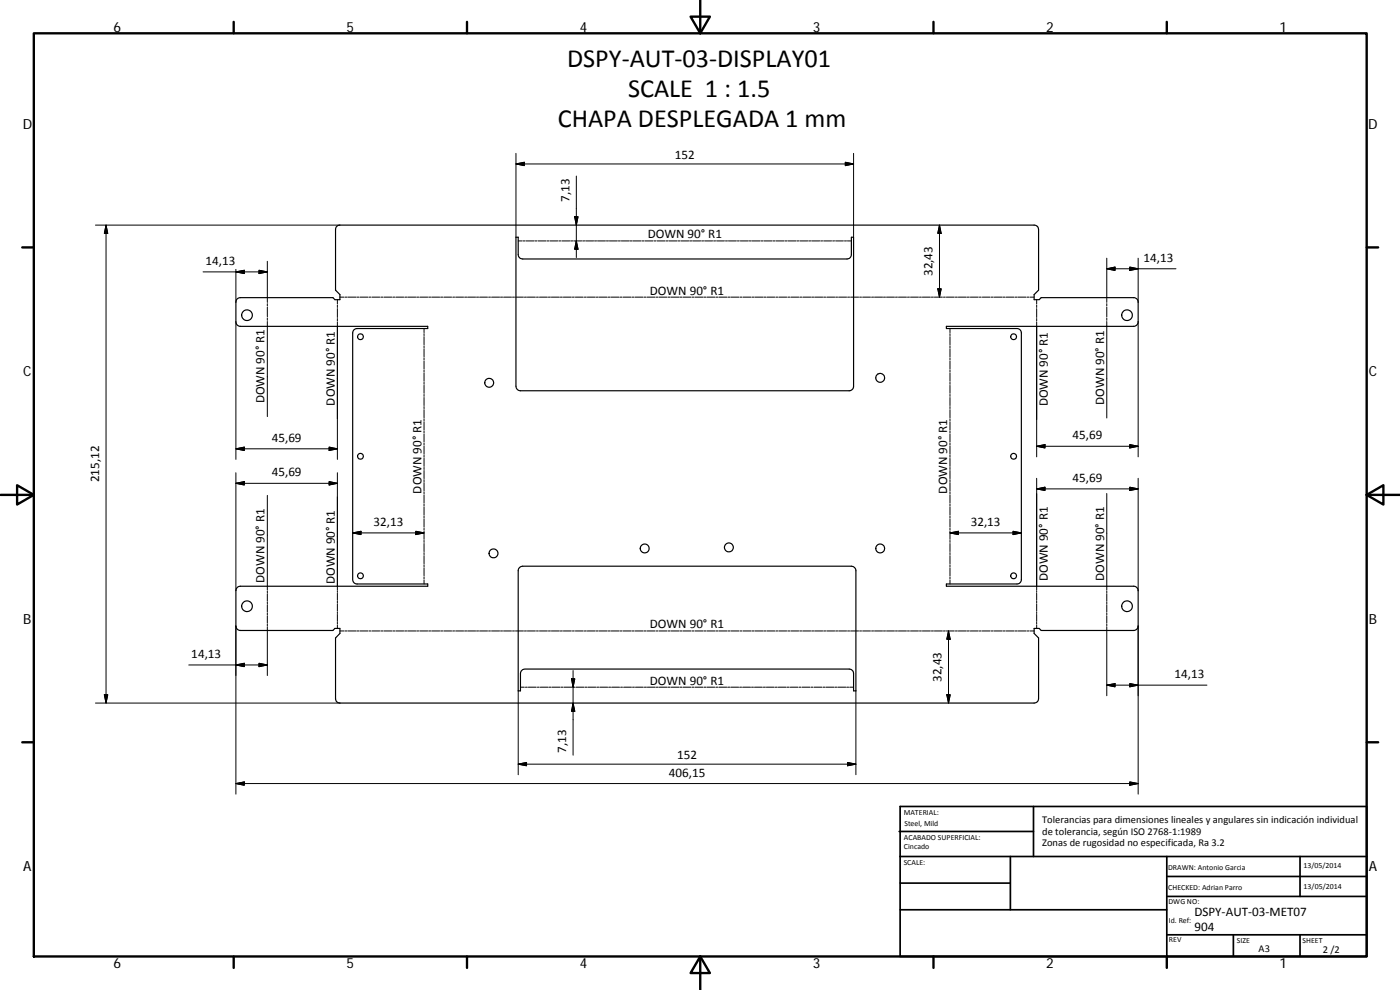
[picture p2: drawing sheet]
<svg xmlns="http://www.w3.org/2000/svg" width="420mm" height="297mm" viewBox="0 0 420 297" stroke-linecap="round" stroke-linejoin="round" font-family="sans-serif">
<g fill="none" stroke="#000" stroke-width=".36">
<path d="M154.8 71.2h.7v5.2a1.34 1.34 0 0 0 1.4 1.3h97.3a1.3 1.3 0 0 0 1.3-1.3v-5.2h.7v44.7a1.34 1.34 0 0 1-1.3 1.3h-98.7a1.34 1.34 0 0 1-1.4-1.3zM71.2 89.7l.9-.4h27.8l.6 .6h1.5v-1.5l-1.3-1.3v-18.2a1.3 1.3 0 0 1 1.3-1.4h208.4a1.3 1.3 0 0 1 1.3 1.4v18.2l-1.3 1.3v1.5h1.5l.6-.6h27.7a1.34 1.34 0 0 1 1.4 1.4v5.9a1.37 1.37 0 0 1-1.4 1.3h-56.2v.7h21.2a1.3 1.3 0 0 1 1.3 1.3v74a1.3 1.3 0 0 1-1.3 1.3h-21.2v.7h56.2a1.37 1.37 0 0 1 1.4 1.3v10.6a1.37 1.37 0 0 1-1.4 1.4h-27.7l-.6-.6h-1.5v1.5l1.3 1.3v18.2a1.3 1.3 0 0 1-1.3 1.3h-208.4a1.3 1.3 0 0 1-1.3-1.3v-18.2l1.3-1.3v-1.5h-1.5l-.6 .6h-27.8a1.34 1.34 0 0 1-1.3-1.4v-10.6a1.34 1.34 0 0 1 1.3-1.3h56.3v-.7h-21.2a1.3 1.3 0 0 1-1.4-1.3v-74a1.3 1.3 0 0 1 1.4-1.3h21.2v-.7h-56.3a1.34 1.34 0 0 1-1.3-1.3v-5.9zM155.7 170.5l.4-.4 .8-.2h98.6a1.41 1.41 0 0 1 1.4 1.3v36.1h-.7v-5.2a1.37 1.37 0 0 0-1.3-1.4h-97.4a1.37 1.37 0 0 0-1.3 1.4v5.2h-.7v-36.1z"/>
<circle cx="74.1" cy="94.6" r="1.6"/>
<circle cx="338.2" cy="94.6" r="1.59"/>
<circle cx="108.2" cy="101" r=".88"/>
<circle cx="146.8" cy="114.9" r="1.33"/>
<circle cx="264.2" cy="113.4" r="1.33"/>
<circle cx="304.2" cy="101" r=".87"/>
<circle cx="108.2" cy="136.9" r=".87"/>
<circle cx="304.2" cy="136.9" r=".86"/>
<circle cx="108.2" cy="172.8" r=".87"/>
<circle cx="148.1" cy="166" r="1.34"/>
<circle cx="193.5" cy="164.6" r="1.34"/>
<circle cx="218.7" cy="164.2" r="1.34"/>
<circle cx="264.2" cy="164.6" r="1.33"/>
<circle cx="304.2" cy="172.8" r=".86"/>
<circle cx="74.1" cy="181.9" r="1.6"/>
<circle cx="338.2" cy="181.9" r="1.6"/>
</g>
<g fill="none" stroke="#000" stroke-width=".3">
<path d="M154.8 49.2l2.5-.5v1zM154.8 49.2h101.4M154.8 46v25.2M173 52.8v24.5M253.7 48.7l2.5 .5-2.5 .5zM256.2 46v25.2M28.6 67.5h73.4M31.8 67.5v143.4M31.8 67.5l.5 2.5h-1zM80.2 78.4v12.3M155.5 72.3h1.2M157 72.3h.6"/>
<path d="M157.9 72.3h2.4M160.6 72.3h.6M161.5 72.3h2.3M164.2 72.3h.6M165 72.3h2.4M167.7 72.3h.6M168.6 72.3h2.4M171.3 72.3h.6M172.2 72.3h2.4M172.5 65h1l-.5 2.5zM173 72.3l.5 2.5h-1zM174.9 72.3h.6"/>
<path d="M175.8 72.3h2.3M178.4 72.3h.6M179.3 72.3h2.4M182 72.3h.6M182.9 72.3h2.4M185.6 72.3h.6M186.5 72.3h2.4M189.1 72.3h.6M190 72.3h2.4M192.7 72.3h.6M193.6 72.3h2.4M196.3 72.3h.6"/>
<path d="M197.2 72.3h2.3M199.9 72.3h.6M200.8 72.3h2.3M203.4 72.3h.6M204.3 72.3h2.4M207 72.3h.6M207.9 72.3h2.4M210.6 72.3h.6M211.5 72.3h2.4M214.2 72.3h.5M215.1 72.3h2.3M217.7 72.3h.6"/>
<path d="M218.6 72.3h2.4M221.3 72.3h.6M222.2 72.3h2.4M224.9 72.3h.6M225.8 72.3h2.3M228.4 72.3h.6M229.3 72.3h2.4M232 72.3h.6M232.9 72.3h2.4M235.6 72.3h.6M236.5 72.3h2.4M239.2 72.3h.5"/>
<path d="M240 72.3h2.4M242.7 72.3h.6M243.6 72.3h2.4M246.3 72.3h.6M247.2 72.3h2.4M249.9 72.3h.6M250.8 72.3h2.3M253.4 72.3h.7M254.3 72.3h1.2M281.9 67.5v21.7M281.9 67.5l.6 2.5h-1.1zM332.2 77.5v13.2"/>
<path d="M341.6 77.5v13.2M70.8 81.6l2.5-.5v1zM70.8 80.8v9.9M70.8 96.6v41.2M77.7 81.1l2.5 .5-2.5 .5zM80.2 91.1v.7M80.2 92.2v2.8M80.2 95.4v.7M80.2 96.5v28.5M80.2 81.6h-19.3M101.3 89.9v1.3M101.3 91.6v.6"/>
<path d="M101.3 92.6v2.7M101.3 95.6v.6M101.3 96.6v41.2M102 89.2h1.2M103.5 89.2h.6M104.4 89.2h2.4M107.1 89.2h.6M108 89.2h2.4M110.7 89.2h.6M111.6 89.2h2.4M114.3 89.2h.6M115.2 89.2h2.4"/>
<path d="M117.9 89.2h.6M118.8 89.2h2.4M121.5 89.2h.6M122.4 89.2h2.4M125.1 89.2h.6M126 89.2h2.4M127.3 98.6v1.2M128.7 89.2h.6M129.5 89.2h2.4M132.2 89.2h.7M133.2 89.2h2.3M135.9 89.2h.5"/>
<path d="M136.7 89.2h2.4M139.4 89.2h.6M140.3 89.2h2.4M143 89.2h.6M143.9 89.2h2.4M146.6 89.2h.6M147.5 89.2h2.4M150.2 89.2h.6M151.1 89.2h2.4M153.8 89.2h.6M154.7 89.2h2.4M157.4 89.2h.6"/>
<path d="M158.3 89.2h2.4M161 89.2h.6M161.9 89.2h2.4M164.6 89.2h.6M165.5 89.2h2.4M168.2 89.2h.6M169.1 89.2h2.4M171.8 89.2h.5M172.7 89.2h2.3M175.4 89.2h.6M176.3 89.2h2.4M179 89.2h.5"/>
<path d="M179.8 89.2h2.4M182.5 89.2h.6M183.4 89.2h2.4M186.1 89.2h.6M187 89.2h2.4M189.7 89.2h.6M190.6 89.2h2.4M193.3 89.2h.6M194.2 89.2h2.4M196.9 89.2h.6M197.8 89.2h2.4M200.5 89.2h.6"/>
<path d="M201.4 89.2h2.4M204.1 89.2h.6M205 89.2h2.4M207.7 89.2h.6M208.6 89.2h2.4M211.3 89.2h.6M212.2 89.2h2.4M214.9 89.2h.6M215.8 89.2h2.4M218.4 89.2h.7M219.3 89.2h2.5M222.1 89.2h.5"/>
<path d="M223 89.2h2.4M225.6 89.2h.7M226.5 89.2h2.4M229.2 89.2h.6M230.1 89.2h2.4M232.8 89.2h.6M233.7 89.2h2.4M236.4 89.2h.6M237.3 89.2h2.4M240 89.2h.6M240.9 89.2h2.4M243.6 89.2h.6"/>
<path d="M244.5 89.2h2.4M247.2 89.2h.6M248.1 89.2h2.4M250.8 89.2h.6M251.7 89.2h2.4M254.4 89.2h.6M255.3 89.2h2.4M258 89.2h.6M258.9 89.2h2.3M261.6 89.2h.6M262.5 89.2h2.4M265.1 89.2h.7"/>
<path d="M266.1 89.2h2.3M268.7 89.2h.6M269.6 89.2h2.4M272.3 89.2h.6M273.3 89.2h2.3M275.9 89.2h.6M276.8 89.2h2.4M279.5 89.2h.6M280.4 89.2h2.4M281.4 86.7h1.1l-.6 2.5zM283.1 89.2h.6M284 89.2h2.4"/>
<path d="M285.1 98.6v1.2M286.7 89.2h.6M287.6 89.2h2.4M290.3 89.2h.6M291.2 89.2h2.4M293.9 89.2h.6M294.8 89.2h2.4M297.5 89.2h.6M298.4 89.2h2.4M301.1 89.2h.6M302 89.2h2.4M304.7 89.2h.6"/>
<path d="M305.6 89.2h2.4M308.3 89.2h.6M309.2 89.2h1.2M311.1 89.9v1.3M311.1 91.6v.6M311.1 92.6v2.7M311.1 95.6v.6M311.1 96.6v40.5M332.2 96.5v28.9M332.2 80.6l2.4-.5v1.1zM332.2 80.6h20.7M332.2 91.1v.7"/>
<path d="M332.2 92.2v2.8M332.2 95.4v.7M339.1 80.1l2.5 .5-2.5 .6zM341.6 96.6v40.5M127.3 100.1v.6M127.3 101v2.4M127.3 103.8v.6M127.3 104.6v2.5M127.3 107.4v.6M127.3 108.3v2.4M127.3 111v.7M127.3 112v2.4"/>
<path d="M127.3 114.7v.6M127.3 115.6v2.4M127.3 118.3v.6M127.3 119.3v2.4M285.1 100.1v.6M285.1 101v2.4M285.1 103.8v.6M285.1 104.6v2.5M285.1 107.4v.6M285.1 108.3v2.4M285.1 111v.7M285.1 112v2.4"/>
<path d="M285.1 114.7v.6M285.1 115.6v2.4M285.1 118.3v.6M285.1 119.3v2.4M70.8 134.7l2.5-.5v1zM70.8 134.7h30.5M98.8 134.2l2.5 .5-2.5 .5zM127.3 122v.6M127.3 122.9v2.4M127.3 125.6v.7M127.3 126.6v2.4M127.3 129.3v.6"/>
<path d="M127.3 130.2v2.4M127.3 132.9v.6M127.3 133.9v2.4M127.3 136.6v.6M127.3 137.5v2.5M285.1 122v.6M285.1 122.9v2.4M285.1 125.6v.7M285.1 126.6v2.4M285.1 129.3v.6M285.1 130.2v2.4M285.1 132.9v.6"/>
<path d="M285.1 133.9v2.4M285.1 136.6v.6M285.1 137.5v2.5M311.1 133.9l2.5-.5v1zM311.1 133.9h30.5M339.1 133.4l2.5 .5-2.5 .5zM70.8 145l2.5-.5v1zM70.8 141.8v35.4M70.8 145h30.5M80.2 148.6v28.4M98.8 144.5l2.5 .5-2.5 .5zM101.3 141.8v35.2"/>
<path d="M105.8 159.9l2.5-.5v1zM105.8 159.9h21.5M124.8 159.4l2.5 .5-2.5 .5zM127.3 140.3v.6M127.3 141.2v2.4M127.3 143.9v.6M127.3 144.8v2.4M127.3 147.6v.5M127.3 148.5v2.4M127.3 151.2v.6M127.3 152.1v2.5M127.3 154.9v.6"/>
<path d="M127.3 155.8v2.4M127.3 158.5v.6M127.3 159.4v2.4M285.1 140.3v.6M285.1 141.2v2.4M285.1 143.9v.6M285.1 144.8v2.4M285.1 147.6v.5M285.1 148.5v2.4M285.1 151.2v.6M285.1 152.1v2.5M285.1 154.9v.6"/>
<path d="M285.1 155.8v2.4M285.1 158.5v.6M285.1 159.4v2.4M285.1 159.9l2.5-.5v1zM285.1 159.9h21.4M304 159.4l2.5 .5-2.5 .5zM311.1 143.5v33.5M311.1 146.7l2.5-.5v1zM311.1 146.7h30.5M332.2 148.1v28.9M339.1 146.2l2.5 .5-2.5 .5zM341.6 143.5v33.7"/>
<path d="M80.2 177.3v.5M80.2 178.1v2.2M101.3 177.2v.5M101.3 178v2.1M127.3 162.1v.7M127.3 163.1v2.4M127.3 165.8v.6M127.3 166.7v2.5M127.3 169.5v.6M127.3 170.4v2.4M127.3 173.1v.6M127.3 174v1.2"/>
<path d="M285.1 162.1v.7M285.1 163.1v2.4M285.1 165.8v.6M285.1 166.7v2.5M285.1 169.5v.6M285.1 170.4v2.4M285.1 173.1v.6M285.1 174v1.2M311.1 177.2v.5M311.1 178v2.1M332.2 177.3v.5M332.2 178.1v2.2"/>
<path d="M56.7 199.5h23.5M70.8 199.5l2.5-.5v1zM70.8 187.8v50.5M77.7 199l2.5 .5-2.5 .5zM80.2 180.6v.5M80.2 181.4v2.2M80.2 183.9v.6M80.2 184.7v2.3M80.2 187.2v.6M80.2 188v14.7M101.3 180.4v.5M101.3 181.2v2.1"/>
<path d="M101.3 183.6v.5M101.3 184.3v2.2M101.3 186.7v.5M101.3 187.5v1.1M102 189.3h1.2M103.5 189.3h.6M104.4 189.3h2.4M107.1 189.3h.6M108 189.3h2.4M110.7 189.3h.6M111.6 189.3h2.4M114.3 189.3h.6"/>
<path d="M115.2 189.3h2.4M117.9 189.3h.6M118.8 189.3h2.4M121.5 189.3h.6M122.4 189.3h2.4M125.1 189.3h.6M126 189.3h2.4M128.7 189.3h.6M129.5 189.3h2.4M132.2 189.3h.7M133.2 189.3h2.3M135.9 189.3h.5"/>
<path d="M136.7 189.3h2.4M139.4 189.3h.6M140.3 189.3h2.4M143 189.3h.6M143.9 189.3h2.4M146.6 189.3h.6M147.5 189.3h2.4M150.2 189.3h.6M151.1 189.3h2.4M153.8 189.3h.6M154.7 189.3h2.4M157.4 189.3h.6"/>
<path d="M158.3 189.3h2.4M161 189.3h.6M161.9 189.3h2.4M164.6 189.3h.6M165.5 189.3h2.4M168.2 189.3h.6M169.1 189.3h2.4M171.8 189.3h.5M172.7 189.3h2.3M175.4 189.3h.6M176.3 189.3h2.4M179 189.3h.5"/>
<path d="M179.8 189.3h2.4M182.5 189.3h.6M183.4 189.3h2.4M186.1 189.3h.6M187 189.3h2.4M189.7 189.3h.6M190.6 189.3h2.4M193.3 189.3h.6M194.2 189.3h2.4M196.9 189.3h.6M197.8 189.3h2.4M200.5 189.3h.6"/>
<path d="M201.4 189.3h2.4M204.1 189.3h.6M205 189.3h2.4M207.7 189.3h.6M208.6 189.3h2.4M211.3 189.3h.6M212.2 189.3h2.4M214.9 189.3h.6M215.8 189.3h2.4M218.4 189.3h.7M219.3 189.3h2.5M222.1 189.3h.5"/>
<path d="M223 189.3h2.4M225.6 189.3h.7M226.5 189.3h2.4M229.2 189.3h.6M230.1 189.3h2.4M232.8 189.3h.6M233.7 189.3h2.4M236.4 189.3h.6M237.3 189.3h2.4M240 189.3h.6M240.9 189.3h2.4M243.6 189.3h.6"/>
<path d="M244.5 189.3h2.4M247.2 189.3h.6M248.1 189.3h2.4M250.8 189.3h.6M251.7 189.3h2.4M254.4 189.3h.6M255.3 189.3h2.4M258 189.3h.6M258.9 189.3h2.3M261.6 189.3h.6M262.5 189.3h2.4M265.1 189.3h.7"/>
<path d="M266.1 189.3h2.3M268.7 189.3h.6M269.6 189.3h2.4M272.3 189.3h.6M273.3 189.3h2.3M275.9 189.3h.6M276.8 189.3h2.4M279.5 189.3h.6M280.4 189.3h2.4M283.1 189.3h.6M284 189.3h2.4M284.7 189.3v21.6"/>
<path d="M284.7 189.3l.5 2.5h-1zM286.7 189.3h.6M287.6 189.3h2.4M290.3 189.3h.6M291.2 189.3h2.4M293.9 189.3h.6M294.8 189.3h2.4M297.5 189.3h.6M298.4 189.3h2.4M301.1 189.3h.6M302 189.3h2.4M304.7 189.3h.6"/>
<path d="M305.6 189.3h2.4M308.3 189.3h.6M309.2 189.3h1.2M311.1 180.4v.5M311.1 181.2v2.1M311.1 183.6v.5M311.1 184.3v2.2M311.1 186.7v.5M311.1 187.5v1.1M332.2 180.6v.5M332.2 181.4v2.2M332.2 183.9v.6"/>
<path d="M332.2 184.7v2.3M332.2 187.2v.6M332.2 188v20.7M341.6 187.8v50.5M28.6 210.9h73.4M31.3 208.4h1l-.5 2.5zM155.5 207.3v25.2M156.2 206.2h1.2M157.7 206.2h.6M158.6 206.2h2.3M161.3 206.2h.5M162.1 206.2h2.4"/>
<path d="M164.8 206.2h.6M165.7 206.2h2.4M168.4 206.2h.6M169.3 206.2h2.4M171.5 203.7h1l-.5 2.5zM172 206.2h.6M172 201.2v25.4M172 210.9l.5 2.5h-1zM172.9 206.2h2.3M175.5 206.2h.6M176.4 206.2h2.4M179.1 206.2h.6"/>
<path d="M180 206.2h2.4M182.7 206.2h.6M183.5 206.2h2.4M186.3 206.2h.5M187.1 206.2h2.4M189.8 206.2h.6M190.7 206.2h2.4M193.4 206.2h.6M194.3 206.2h2.4M197 206.2h.6M197.9 206.2h2.3M200.5 206.2h.6"/>
<path d="M201.4 206.2h2.4M204.1 206.2h.6M205 206.2h2.4M207.7 206.2h.6M208.6 206.2h2.3M211.3 206.2h.5M212.1 206.2h2.4M214.8 206.2h.6M215.7 206.2h2.4M218.4 206.2h.6M219.3 206.2h2.4M222 206.2h.6"/>
<path d="M222.9 206.2h2.3M225.5 206.2h.6M226.4 206.2h2.4M229.1 206.2h.6M230 206.2h2.4M232.7 206.2h.6M233.6 206.2h2.4M236.2 206.2h.6M237.2 206.2h2.3M239.8 206.2h.6M240.7 206.2h2.4M243.4 206.2h.6"/>
<path d="M244.3 206.2h2.3M247 206.2h.6M247.9 206.2h2.3M250.5 206.2h.6M251.4 206.2h2.4M254.1 206.2h.6M255 206.2h1.2M256.9 207.3v25.2M284.2 208.4h1l-.5 2.5zM332.2 205.6l2.4-.5v1zM332.2 205.6h30M339.1 205.1l2.5 .5-2.5 .5z"/>
<path d="M70.8 235.1l2.5-.5v1zM70.8 235.1h270.8M155.5 229.3h101.4M155.5 229.3l2.5-.5v1zM254.3 228.8l2.6 .5-2.6 .5zM339.1 234.6l2.5 .5-2.5 .5z"/>
</g>
<g fill="none" stroke="#000" stroke-width=".71">
<path d="M10.1 10h400.1v277h-400.1zM70.1 6.6v3.4M140.2 6.6v3.4M207.3 5h5.8l-2.9 5zM210.2 0v10M280.2 6.6v3.4M350.2 6.6v3.4M6.7 74.2h3.4M410.2 74.2h3.4M.2 148.5h9.9M5.1 145.6l5 2.9-5 2.9zM410.2 148.5l5-2.9v5.8z"/>
<path d="M410.2 148.5h9.9M6.7 222.7h3.4M410.2 222.7h3.4M70.1 287v3.4M140.2 287v3.4M210.2 287l2.9 5h-5.8zM210.2 287v10M280.2 287v3.4M350.2 287v3.4"/>
</g>
<g fill="none" stroke="#000" stroke-width=".51">
<path d="M269.8 249.5h40.4M270.1 257h140.1M270.1 242h140.1v45h-140.1zM303.2 257v16M310.2 242v15M350.2 257v30M390.2 257v12M270.1 273h80.1M270.1 265h33.1M350.2 269h60M350.2 263h60M350.2 280.5h60"/>
<path d="M370.2 280.5v6.5M390.2 280.5v6.5"/>
</g>
<g fill="#000" stroke="#000" stroke-width=".3">
<path d="M154.8 49.2l2.5-.5v1zM253.7 48.7l2.5 .5-2.5 .5zM31.8 67.5l.5 2.5h-1zM172.5 65h1l-.5 2.5zM173 72.3l.5 2.5h-1zM281.9 67.5l.6 2.5h-1.1zM70.8 81.6l2.5-.5v1zM77.7 81.1l2.5 .5-2.5 .5zM281.4 86.7h1.1l-.6 2.5zM332.2 80.6l2.4-.5v1.1zM339.1 80.1l2.5 .5-2.5 .6zM70.8 134.7l2.5-.5v1z"/>
<path d="M98.8 134.2l2.5 .5-2.5 .5zM311.1 133.9l2.5-.5v1zM339.1 133.4l2.5 .5-2.5 .5zM70.8 145l2.5-.5v1zM98.8 144.5l2.5 .5-2.5 .5zM105.8 159.9l2.5-.5v1zM285.1 159.9l2.5-.5v1zM311.1 146.7l2.5-.5v1zM339.1 146.2l2.5 .5-2.5 .5zM124.8 159.4l2.5 .5-2.5 .5zM304 159.4l2.5 .5-2.5 .5zM70.8 199.5l2.5-.5v1z"/>
<path d="M284.7 189.3l.5 2.5h-1zM31.3 208.4h1l-.5 2.5zM77.7 199l2.5 .5-2.5 .5zM171.5 203.7h1l-.5 2.5zM172 210.9l.5 2.5h-1zM284.2 208.4h1l-.5 2.5zM332.2 205.6l2.4-.5v1zM339.1 205.1l2.5 .5-2.5 .5zM70.8 235.1l2.5-.5v1zM155.5 229.3l2.5-.5v1zM254.3 228.8l2.6 .5-2.6 .5zM339.1 234.6l2.5 .5-2.5 .5z"/>
</g>
<g font-size="7.9">
<text x="170.2" y="20.1">DSPY‐AUT‐03‐DISPLAY01</text>
<text x="188.5" y="29.1">SCALE 1 : 1.5</text>
<text x="167.4" y="38.1">CHAPA DESPLEGADA 1 mm</text>
</g>
<g font-size="4.2">
<text x="34" y="9.6">6</text>
<text x="104" y="9.6">5</text>
<text x="174" y="9.6">4</text>
<text x="244" y="9.6">3</text>
<text x="314" y="9.6">2</text>
<text x="384" y="9.6">1</text>
<text x="6.8" y="38.7">D</text>
<text x="410.6" y="38.7">D</text>
<text x="7" y="112.9">C</text>
<text x="410.8" y="112.9">C</text>
<text x="7" y="187.1">B</text>
<text x="410.8" y="187.1">B</text>
<text x="7" y="261.3">A</text>
<text x="410.8" y="261.3">A</text>
<text x="34" y="290.4">6</text>
<text x="104" y="290.4">5</text>
<text x="174" y="290.4">4</text>
<text x="244" y="290.4">3</text>
<text x="314" y="290.4">2</text>
<text x="384" y="290.4">1</text>
</g>
<g font-size="3.9">
<text x="202.5" y="47.6">152</text>
<text x="170.9" y="60.6" transform="rotate(-90 170.9 60.6)">7,13</text>
<text x="194.4" y="71.5">DOWN 90° R1</text>
<text x="61.7" y="79.5">14,13</text>
<text x="279.9" y="82.8" transform="rotate(-90 279.9 82.8)">32,43</text>
<text x="343.2" y="78.6">14,13</text>
<text x="195" y="88.4">DOWN 90° R1</text>
<text x="79.4" y="121.1" transform="rotate(-90 79.4 121.1)">DOWN 90° R1</text>
<text x="100.5" y="121.7" transform="rotate(-90 100.5 121.7)">DOWN 90° R1</text>
<text x="314.5" y="122" transform="rotate(-90 314.5 122)">DOWN 90° R1</text>
<text x="331.3" y="121.5" transform="rotate(-90 331.3 121.5)">DOWN 90° R1</text>
<text x="321.8" y="131.8">45,69</text>
<text x="81.6" y="132.6">45,69</text>
<text x="81.6" y="142.9">45,69</text>
<text x="29.8" y="144.7" transform="rotate(-90 29.8 144.7)">215,12</text>
<text x="126.5" y="148.1" transform="rotate(-90 126.5 148.1)">DOWN 90° R1</text>
<text x="284.3" y="148.1" transform="rotate(-90 284.3 148.1)">DOWN 90° R1</text>
<text x="321.8" y="144.6">45,69</text>
<text x="112.1" y="157.8">32,13</text>
<text x="291.3" y="157.8">32,13</text>
<text x="79.4" y="174.9" transform="rotate(-90 79.4 174.9)">DOWN 90° R1</text>
<text x="100.5" y="175.3" transform="rotate(-90 100.5 175.3)">DOWN 90° R1</text>
<text x="314.5" y="174.3" transform="rotate(-90 314.5 174.3)">DOWN 90° R1</text>
<text x="331.3" y="174.3" transform="rotate(-90 331.3 174.3)">DOWN 90° R1</text>
<text x="195" y="188.5">DOWN 90° R1</text>
<text x="57.4" y="197.4">14,13</text>
<text x="352.5" y="203.5">14,13</text>
<text x="195" y="205.4">DOWN 90° R1</text>
<text x="282.5" y="204.6" transform="rotate(-90 282.5 204.6)">32,43</text>
<text x="169.9" y="225.8" transform="rotate(-90 169.9 225.8)">7,13</text>
<text x="203.2" y="227.7">152</text>
<text x="200.7" y="233">406,15</text>
<text x="358.5" y="274.9">DSPY‐AUT‐03‐MET07</text>
<text x="358.5" y="279.4">904</text>
</g>
<g font-size="3.1">
<text x="312.8" y="246.8">Tolerancias para dimensiones lineales y angulares sin indicación individual</text>
<text x="312.8" y="250.4">de tolerancia, según ISO 2768‐1:1989</text>
<text x="312.8" y="254">Zonas de rugosidad no especificada, Ra 3.2</text>
<text x="377.7" y="285.6">A3</text>
<text x="397" y="285.9">2 /2</text>
</g>
<g font-size="2.4">
<text x="271.2" y="244.4">MATERIAL:</text>
<text x="271.3" y="251.9">ACABADO SUPERFICIAL:</text>
<text x="271.4" y="247.9">Steel, Mild</text>
<text x="271.3" y="254.6">Cincado</text>
<text x="271.2" y="259.7">SCALE:</text>
<text x="350.6" y="260.9">DRAWN: Antonio Garcia</text>
<text x="391.2" y="260.6">13/05/2014</text>
<text x="350.6" y="267">CHECKED: Adrian Parro</text>
<text x="391.2" y="266.6">13/05/2014</text>
<text x="350.7" y="271.4">DWG NO:</text>
<text x="350.8" y="276.8">Id. Ref:</text>
<text x="350.8" y="282.8">REV</text>
<text x="371.2" y="282.9">SIZE</text>
<text x="390.9" y="282.9">SHEET</text>
</g>
</svg>
